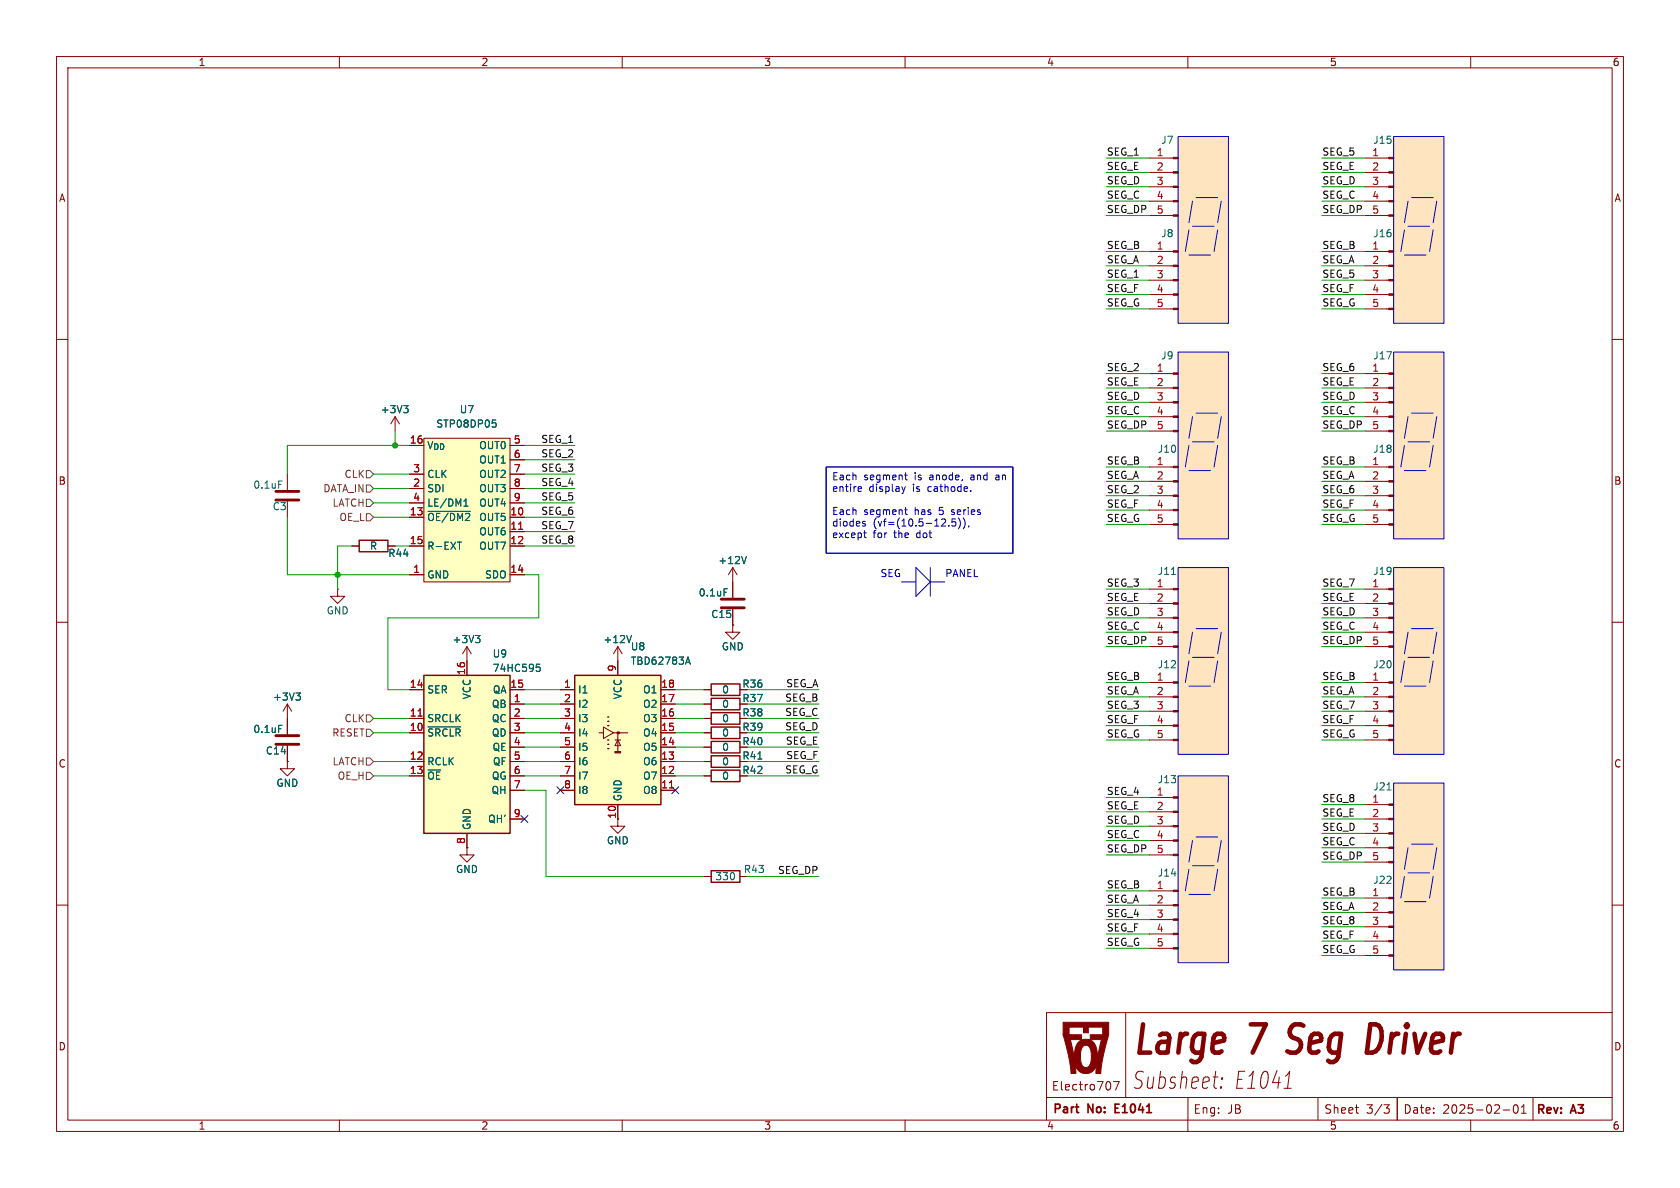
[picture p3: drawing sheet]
<svg xmlns="http://www.w3.org/2000/svg" width="297mm" height="210mm" viewBox="0 0 297 210" stroke-linecap="round" stroke-linejoin="round" font-family="sans-serif">
<g fill="none" stroke="#840000" stroke-width=".18">
<path d="M10 10h277v190h-277zM12 12h273v186h-273zM60 10v2M110 10v2M160 10v2M210 10v2M260 10v2M10 60h2M285 60h2M10 110h2M285 110h2M10 160h2"/>
<path d="M199 179v15M285 160h2M285 179h-100v19M60 198v2M110 198v2M160 198v2M185 194h100M196.9 191.2h1l-.7 1.5M210 198v2M210 194v4M215.9 192.1l.1 .1-.2 .2M215.9 192.1l-.2 .1 .1 .2"/>
<path d="M215.9 192.1l-.1 .3M233 194v4M239.6 195.8h.6M240 196.8h.2M244.7 195.3h.9l-.5 .6 .4 .1 .1 .5-.3 .3h-.4M247 194v4M260 198v2M265.7 196.2h1.2M267.7 195.4l.2-.1a.81 .81 0 0 1 .6 .6 .81 .81 0 0 1-.3 .8l-.2 .1a.81 .81 0 0 1-.3-1.4zM269 196.8h.8M269 195.7l.4-.4v1.5M271 194v4"/>
</g>
<path d="M242.3 181.1h.9M243.2 185.8l-.6 .3h-1" fill="none" stroke="#840000" stroke-width=".8"/>
<path d="M187.9 180.7h8.1v2.3l-1.1 4.2-.3 2.6h-.9l.1-1.6a1.9 1.9 0 0 1-1.8 1.6 1.9 1.9 0 0 1-1.9-1.6l.1 1.6h-.9l-.1-1.7h.9h-.9l-1.3-5.2h3.3v.9h-2l.7 3.4v-.4h1.1l.1 .8a.9 .9 0 0 0 .3 .9 .9 .9 0 0 0 1 .1l.3-.5h1.2h-1.2a3.8 3.8 0 0 0-.3-3.2 .89 .89 0 0 0-.9 .1 .89 .89 0 0 0-.4 .8l-.1 1h-1.1a3.3 3.3 0 0 1 1.2-2.9 1.98 1.98 0 0 1 2.8 1.9l.1 1.4 .7-3.4h-2v-.9h2.2v-1.3h-2.5v1h-.9v-1h-2.5v1.3h-1.1z" fill="#840000" stroke="#840000" stroke-width=".18"/>
<path d="M197.1 195.9h.5M197.9 195.2h-.8v1.5h.8" fill="none" stroke="#840000" stroke-width=".3"/>
<g fill="#ffe5bf">
<path d="M246.4 24.1h8.9v33.1h-8.9z"/>
<path d="M208.3 62.2h8.9v33.1h-8.9z"/>
<path d="M246.4 62.2h8.9v33.1h-8.9z"/>
<path d="M246.4 100.3h8.9v33.1h-8.9z"/>
<path d="M208.3 24.1h8.9v33.1h-8.9z"/>
<path d="M208.3 100.3h8.9v33.1h-8.9z"/>
<path d="M246.4 138.4h8.9v33.1h-8.9z"/>
<path d="M208.3 137.2h8.9v33h-8.9z"/>
</g>
<g fill="none" stroke="#840000" stroke-width=".18">
<path d="M203.2 27.9h4.2M203.2 30.5h4.2M203.2 33h4.2M203.2 35.6h4.2M203.2 38.1h4.2M50.8 83.8v2.8M50.8 88.6v2.8M59.7 104.1v1.3h1.3l-1.3 1.3-1.3-1.3h1.3M59.7 104.1h.1M82.5 114.3l-.7 1.3M82.5 114.3l.8 1.3M82.5 114.3v2.5"/>
<path d="M50.8 124.5l-.8 1.2M50.8 124.5l.8 1.2M50.8 124.5v2.5M124.5 132.1h1.2M124.5 134.6h1.2M203.2 120.7h4.2M203.2 123.2h4.2M203.2 125.7h4.2M203.2 128.3h4.2M203.2 130.8h4.2M241.3 120.7h4.2M241.3 123.2h4.2"/>
<path d="M241.3 125.7h4.2M241.3 128.3h4.2M241.3 130.8h4.2"/>
</g>
<path d="M49.3 85h.6M84.1 112.3h.7l-.4 .5M84.6 112.8l.2 .3v.3l-.2 .2M52.3 122.5h.8l-.4 .5M52.9 123l.2 .2v.3l-.2 .3M134 134.2h.7" fill="none" stroke="#006464" stroke-width=".18"/>
<g fill="#840000" stroke="#840000" stroke-width=".18">
<path d="M207.4 120.5h.9v.3h-.9z"/>
<path d="M207.4 123.1h.9v.2h-.9z"/>
<path d="M207.4 125.6h.9v.3h-.9z"/>
<path d="M207.4 128.1h.9v.3h-.9z"/>
<path d="M207.4 130.7h.9v.2h-.9z"/>
<path d="M207.4 27.8h.9v.3h-.9z"/>
<path d="M207.4 30.4h.9v.2h-.9z"/>
<path d="M207.4 32.9h.9v.2h-.9z"/>
<path d="M207.4 35.4h.9v.3h-.9z"/>
<path d="M207.4 38h.9v.2h-.9z"/>
<path d="M245.5 120.5h.9v.3h-.9z"/>
<path d="M245.5 123.1h.9v.2h-.9z"/>
<path d="M245.5 125.6h.9v.3h-.9z"/>
<path d="M245.5 128.1h.9v.3h-.9z"/>
<path d="M245.5 130.7h.9v.2h-.9z"/>
</g>
<path d="M125.7 131.1h5.1v2h-5.1zM125.7 133.6h5.1v2h-5.1z" fill="none" stroke="#840000" stroke-width=".25"/>
<path d="M48.8 88.4h4M48.8 86.9h4" fill="none" stroke="#840000" stroke-width=".51"/>
<path d="M74.9 119.4h15.3v27.9h-15.3z" fill="#ffffc2"/>
<path d="M63.5 95.5h5.1v2h-5.1zM74.9 119.4h15.3v27.9h-15.3zM125.7 136.1h5.1v2.1h-5.1zM125.7 128.5h5.1v2.1h-5.1zM125.7 120.9h5.1v2h-5.1zM125.7 126h5.1v2h-5.1zM125.7 123.4h5.1v2.1h-5.1zM125.7 153.9h5.1v2.1h-5.1z" fill="none" stroke="#840000" stroke-width=".25"/>
<g fill="none" stroke="#840000" stroke-width=".18">
<path d="M203.2 44.5h4.2M203.2 47h4.2M203.2 49.5h4.2M203.2 52.1h4.2M203.2 54.6h4.2M203.2 66h4.2M203.2 68.6h4.2M203.2 71.1h4.2M203.2 73.7h4.2M203.2 76.2h4.2M241.3 66h4.2M241.3 68.6h4.2"/>
<path d="M241.3 71.1h4.2M241.3 73.7h4.2M241.3 76.2h4.2M62.2 96.5h1.3M68.6 96.5h1.2M241.3 82.6h4.2M241.3 85.1h4.2M241.3 87.6h4.2M241.3 90.2h4.2M241.3 92.7h4.2M82.5 116.8v2.6M109.2 114.3l-.7 1.3"/>
<path d="M109.2 114.3l.8 1.3M109.2 114.3v2.5M129.5 100.3v5.4M129.5 107.7v2.8M129.5 100.3l-.7 1.3M129.5 100.3l.8 1.3M241.3 104.1h4.2M241.3 106.7h4.2M241.3 109.2h4.2M241.3 111.8h4.2M241.3 114.3h4.2M50.8 134.6v1.3h1.3l-1.3 1.3-1.3-1.3h1.3"/>
<path d="M50.8 134.6h.1M50.8 127v2.8M50.8 131.8v2.8M72.4 121.9h2.5M72.4 127h2.5M72.4 129.5h2.5M72.4 134.6h2.5M72.4 137.2h2.5M90.2 121.9h2.5M90.2 127h2.5M90.2 129.5h2.5M90.2 134.6h2.5"/>
<path d="M90.2 137.2h2.5M90.2 124.5h2.5M90.2 132.1h2.5M90.2 139.7h2.5M124.5 121.9h1.2M124.5 127h1.2M124.5 129.5h1.2M124.5 137.2h1.2M124.5 124.5h1.2M82.5 149.9v1.2h1.3l-1.3 1.3-1.2-1.3h1.2M82.5 149.9h.1M82.5 147.3v2.6"/>
<path d="M90.2 144.8h2.5M109.2 144.8v1.3h1.3l-1.3 1.2-1.3-1.2h1.3M124.5 154.9h1.2M130.8 154.9h1.3"/>
</g>
<path d="M73.9 126.6h.7" fill="none" stroke="#a90000" stroke-width=".18"/>
<path d="M132 98.4l-.5 1.2M94.8 117.4h.7M95 117.9h.3l.2 .2-.1 .5-.4 .1M111.6 112.3l-.4 1.3M128 104.1h.6M49.3 128.2h.6M75.7 128.5h5.8" fill="none" stroke="#006464" stroke-width=".18"/>
<path d="M127.5 107.4h4.1M127.5 105.9h4.1M48.8 131.6h4M48.8 130h4" fill="none" stroke="#840000" stroke-width=".51"/>
<g fill="#840000" stroke="#840000" stroke-width=".18">
<path d="M245.5 65.9h.9v.3h-.9z"/>
<path d="M245.5 68.5h.9v.2h-.9z"/>
<path d="M245.5 71h.9v.2h-.9z"/>
<path d="M245.5 73.5h.9v.3h-.9z"/>
<path d="M245.5 76.1h.9v.2h-.9z"/>
<path d="M245.5 82.4h.9v.3h-.9z"/>
<path d="M245.5 85h.9v.2h-.9z"/>
<path d="M245.5 87.5h.9v.3h-.9z"/>
<path d="M245.5 90h.9v.3h-.9z"/>
<path d="M245.5 92.6h.9v.2h-.9z"/>
<path d="M207.4 65.9h.9v.3h-.9z"/>
<path d="M207.4 68.5h.9v.2h-.9z"/>
<path d="M207.4 71h.9v.2h-.9z"/>
<path d="M207.4 73.5h.9v.3h-.9z"/>
<path d="M207.4 76.1h.9v.2h-.9z"/>
<path d="M207.4 44.3h.9v.3h-.9z"/>
<path d="M207.4 46.9h.9v.2h-.9z"/>
<path d="M207.4 49.4h.9v.3h-.9z"/>
<path d="M207.4 51.9h.9v.3h-.9z"/>
<path d="M207.4 54.5h.9v.2h-.9z"/>
<path d="M245.5 104h.9v.3h-.9z"/>
<path d="M245.5 106.6h.9v.2h-.9z"/>
<path d="M245.5 109.1h.9v.2h-.9z"/>
<path d="M245.5 111.6h.9v.3h-.9z"/>
<path d="M245.5 114.2h.9v.2h-.9z"/>
</g>
<path d="M101.6 119.4h15.2v22.8h-15.2z" fill="#ffffc2"/>
<path d="M101.6 119.4h15.2v22.8h-15.2zM107.4 126.7h.1M107.4 127.5h.1M107.4 128.3h.1M107.4 130.8h.1M107.4 131.6h.1M107.4 132.3h.1" fill="none" stroke="#840000" stroke-width=".25"/>
<path d="M105.9 129.5h.8v-1l1.8 1-1.8 1.1v-1.1M108.5 129.5h2.5M108.7 130.8h1" fill="none" stroke="#840000" stroke-width=".18"/>
<path d="M108.7 132.8h1v.3h-1z" fill="#840000" stroke="#840000" stroke-width=".18"/>
<circle cx="109.2" cy="129.5" r=".25" fill="#840000"/>
<g fill="none" stroke="#840000" stroke-width=".18">
<path d="M241.3 27.9h4.2M241.3 30.5h4.2M241.3 33h4.2M241.3 35.6h4.2M241.3 38.1h4.2M241.3 44.5h4.2M241.3 47h4.2M241.3 49.5h4.2M241.3 52.1h4.2M241.3 54.6h4.2M203.2 82.6h4.2M203.2 85.1h4.2"/>
<path d="M203.2 87.6h4.2M203.2 90.2h4.2M203.2 92.7h4.2M109.2 116.8v2.6M129.5 110.5v1.3h1.3l-1.3 1.2-1.2-1.2h1.2M129.5 110.5h.1M203.2 104.1h4.2M203.2 106.7h4.2M203.2 109.2h4.2M203.2 111.8h4.2M203.2 114.3h4.2M99.1 121.9h2.5"/>
<path d="M99.1 124.5h2.5M99.1 127h2.5M99.1 129.5h2.5M99.1 132.1h2.5M99.1 134.6h2.5M99.1 137.2h2.5M99.1 139.7h2.5M109.2 130.8l.5 1h-1zM109.2 129.5v3.3M116.8 121.9h2.6M116.8 124.5h2.6M116.8 127h2.6"/>
<path d="M116.8 129.5h2.6M116.8 132.1h2.6M116.8 134.6h2.6M116.8 137.2h2.6M116.8 139.7h2.6M109.2 142.2v2.6M203.2 157.5h4.2M241.3 142.2h4.2M241.3 144.8h4.2M241.3 147.3h4.2M241.3 149.9h4.2M241.3 152.4h4.2"/>
<path d="M241.3 158.8h4.2M203.2 160h4.2M203.2 162.6h4.2M203.2 165.1h4.2M203.2 167.6h4.2M241.3 161.3h4.2M241.3 163.8h4.2M241.3 166.4h4.2M241.3 168.9h4.2"/>
</g>
<path d="M118.4 139.3h.7" fill="none" stroke="#a90000" stroke-width=".18"/>
<path d="M121.3 117.1h.6M121.6 116.1l.4 1.3M207.1 101.5h.7M245.2 139.6h.7" fill="none" stroke="#006464" stroke-width=".18"/>
<g fill="#840000" stroke="#840000" stroke-width=".18">
<path d="M207.4 104h.9v.3h-.9z"/>
<path d="M207.4 106.6h.9v.2h-.9z"/>
<path d="M207.4 109.1h.9v.2h-.9z"/>
<path d="M207.4 111.6h.9v.3h-.9z"/>
<path d="M207.4 114.2h.9v.2h-.9z"/>
<path d="M207.4 82.4h.9v.3h-.9z"/>
<path d="M207.4 85h.9v.2h-.9z"/>
<path d="M207.4 87.5h.9v.3h-.9z"/>
<path d="M207.4 90h.9v.3h-.9z"/>
<path d="M207.4 92.6h.9v.2h-.9z"/>
<path d="M207.4 157.4h.9v.2h-.9z"/>
<path d="M207.4 159.9h.9v.2h-.9z"/>
<path d="M207.4 162.4h.9v.3h-.9z"/>
<path d="M207.4 165h.9v.2h-.9z"/>
<path d="M207.4 167.5h.9v.3h-.9z"/>
<path d="M245.5 44.3h.9v.3h-.9z"/>
<path d="M245.5 46.9h.9v.2h-.9z"/>
<path d="M245.5 49.4h.9v.3h-.9z"/>
<path d="M245.5 51.9h.9v.3h-.9z"/>
<path d="M245.5 54.5h.9v.2h-.9z"/>
<path d="M245.5 142.1h.9v.3h-.9z"/>
<path d="M245.5 144.7h.9v.2h-.9z"/>
<path d="M245.5 147.2h.9v.2h-.9z"/>
<path d="M245.5 149.7h.9v.3h-.9z"/>
<path d="M245.5 152.3h.9v.2h-.9z"/>
<path d="M245.5 158.6h.9v.3h-.9z"/>
<path d="M245.5 161.2h.9v.2h-.9z"/>
<path d="M245.5 163.7h.9v.3h-.9z"/>
<path d="M245.5 166.2h.9v.3h-.9z"/>
<path d="M245.5 168.8h.9v.2h-.9z"/>
<path d="M245.5 27.8h.9v.3h-.9z"/>
<path d="M245.5 30.4h.9v.2h-.9z"/>
<path d="M245.5 32.9h.9v.2h-.9z"/>
<path d="M245.5 35.4h.9v.3h-.9z"/>
<path d="M245.5 38h.9v.2h-.9z"/>
</g>
<path d="M74.9 77.5h15.3v25.4h-15.3z" fill="#ffffc2"/>
<g fill="none" stroke="#840000" stroke-width=".18">
<path d="M69.8 73.7l-.7 1.2M69.8 73.7l.8 1.2M69.8 73.7v2.5M72.4 78.7h2.5M74.9 77.5h15.3v25.4h-15.3zM90.2 78.7h2.5M62.2 96.5h1.3M68.6 96.5h1.2M72.4 83.8h2.5M72.4 86.4h2.5M72.4 88.9h2.5M72.4 91.4h2.5"/>
<path d="M72.4 96.5h2.5M90.2 83.8h2.5M90.2 86.4h2.5M90.2 88.9h2.5M90.2 91.4h2.5M90.2 96.5h2.5M90.2 81.3h2.5M90.2 94h2.5M72.4 101.6h2.5M82.5 116.8v2.6M90.2 101.6h2.5M109.2 116.8v2.6"/>
<path d="M129.5 110.5h.1M129.5 102.9v2.8M129.5 107.7v2.8M50.8 134.6h.1M50.8 127v2.8M50.8 131.8v2.8M72.4 137.2h2.5M72.4 134.6h2.5M72.4 129.5h2.5M72.4 127h2.5M72.4 121.9h2.5M90.2 137.2h2.5"/>
<path d="M90.2 134.6h2.5M90.2 132.1h2.5M90.2 129.5h2.5M90.2 127h2.5M90.2 124.5h2.5M90.2 121.9h2.5M90.2 139.7h2.5M99.1 137.2h2.5M99.1 134.6h2.5M99.1 132.1h2.5M99.1 129.5h2.5M99.1 127h2.5"/>
<path d="M99.1 124.5h2.5M99.1 121.9h2.5M99.1 139.7h2.5M116.8 137.2h2.6M116.8 134.6h2.6M116.8 132.1h2.6M116.8 129.5h2.6M116.8 127h2.6M116.8 124.5h2.6M116.8 121.9h2.6M116.8 139.7h2.6M124.5 137.2h1.2"/>
<path d="M124.5 134.6h1.2M124.5 132.1h1.2M124.5 129.5h1.2M124.5 127h1.2M124.5 124.5h1.2M124.5 121.9h1.2M82.5 149.9h.1M82.5 147.3v2.6M90.2 144.8h2.5M109.2 142.2v2.6M203.2 141h4.2M203.2 143.5h4.2"/>
<path d="M203.2 146.1h4.2M203.2 148.6h4.2M203.2 151.1h4.2"/>
</g>
<g fill="none" stroke="#006464" stroke-width=".18">
<path d="M71.4 71.7h.7l-.4 .5M71.9 72.2l.2 .2v.3l-.2 .3M87.1 74.2h.6M87.2 74.7h.3l.2 .3-.1 .4-.4 .1M75.7 90.4h7.5M80.9 95.8h.7M82 89.5h.7M82 88.6l.4-.4v1.3M132 98.4l-.5 1.2M84.1 112.3h.7l-.4 .5M84.6 112.8l.2 .3v.3l-.2 .2M94.8 117.4h.7"/>
<path d="M95 117.9h.3l.2 .2-.1 .5-.4 .1M111.6 112.3l-.4 1.3M121.3 117.1h.6M121.6 116.1l.4 1.3M128 104.1h.6M49.3 128.2h.6M52.3 122.5h.8l-.4 .5M52.9 123l.2 .2v.3l-.2 .3M75.7 128.5h5.8M134 134.2h.7"/>
</g>
<path d="M91.7 93.6h.7M73.9 126.6h.7M118.4 139.3h.7" fill="none" stroke="#a90000" stroke-width=".18"/>
<g fill="#840000" stroke="#840000" stroke-width=".18">
<path d="M207.4 140.8h.9v.3h-.9z"/>
<path d="M207.4 143.4h.9v.2h-.9z"/>
<path d="M207.4 145.9h.9v.3h-.9z"/>
<path d="M207.4 148.5h.9v.2h-.9z"/>
<path d="M207.4 151h.9v.3h-.9z"/>
</g>
<path d="M64.8 88.3h.6l.6 .6-.6 .6h-.6zM64.8 83.2h.6l.6 .6-.6 .7h-.6zM64.8 85.7h.6l.6 .7-.6 .6h-.6zM64.8 90.8h.6l.6 .6-.6 .7h-.6zM64.8 136.5h.6l.6 .7-.6 .6h-.6zM64.8 126.4h.6l.6 .6-.6 .6h-.6zM64.8 134h.6l.6 .6-.6 .7h-.6zM64.8 128.9h.6l.6 .6-.6 .7h-.6z" fill="none" stroke="#725600" stroke-width=".18"/>
<g fill="none" stroke="#0000c2" stroke-width=".18">
<path d="M208.3 24.1h8.9v33.1h-8.9zM210.8 35.6l-.6 3.8M211.5 34.9h3.8M215.9 35.6l-.6 3.8M246.4 24.1h8.9v33.1h-8.9zM248.9 35.6l-.6 3.8M249.6 34.9h3.8M254 35.6l-.6 3.8M210.2 40.6l-.7 3.9M210.2 45.1h3.8M210.8 40h3.8M215.3 40.6l-.7 3.9"/>
<path d="M248.3 45.1h3.8M248.3 40.6l-.7 3.9M248.9 40h3.8M253.4 40.6l-.7 3.9M208.3 62.2h8.9v33.1h-8.9zM210.2 78.7l-.7 3.9M210.8 73.7l-.6 3.8M210.8 78.1h3.8M211.5 73h3.8M215.3 78.7l-.7 3.9M215.9 73.7l-.6 3.8M246.4 62.2h8.9v33.1h-8.9z"/>
<path d="M248.3 78.7l-.7 3.9M248.9 78.1h3.8M248.9 73.7l-.6 3.8M249.6 73h3.8M253.4 78.7l-.7 3.9M254 73.7l-.6 3.8M146 82.6h33.1v15.2h-33.1zM151.9 86l.3 .1M152.2 86.8l-.3 .1M152.3 86.2v.1l-.6 .1M152.7 92.6h.3v.2l-.2 .2h-.2M152.7 94.2h.5"/>
<path d="M152.8 93.8v1.1l.4 .1M159.4 86l.3 .9M159.7 86.9l-.1 .3M159.9 84h.5M159.9 90.1h.5M160 86l-.3 .9M160.1 83.6v1l.3 .2M160.1 89.7v1.1l.3 .2M167.7 92.9v.1M168.3 91.7v.6l.2-.1 .4 .1 .1 .5-.2 .2-.5-.1M169.7 91.9a1.48 1.48 0 0 1-.3 1.6M170.5 91.9a1.48 1.48 0 0 1-.2 1.6"/>
<path d="M171.3 92.9l-.1 .3M171.6 86.7v.2M176.2 84h-.1M176.2 84.3l-.2 .2 .2 .3M210.2 83.2h3.8M248.3 83.2h3.8M159.4 102.9h2.5M161.9 100.3l2.6 2.6-2.6 2.5zM164.5 100.3v5.1M164.5 102.9h2.5M208.3 100.3h8.9v33.1h-8.9zM210.2 116.8l-.7 3.9"/>
<path d="M210.8 116.2h3.8M210.8 111.8l-.6 3.8M211.5 111.1h3.8M215.3 116.8l-.7 3.9M215.9 111.8l-.6 3.8M246.4 100.3h8.9v33.1h-8.9zM248.3 116.8l-.7 3.9M248.9 116.2h3.8M248.9 111.8l-.6 3.8M249.6 111.1h3.8M253.4 116.8l-.7 3.9M254 111.8l-.6 3.8"/>
<path d="M208.3 137.2h8.9v33h-8.9zM210.2 121.3h3.8M246.4 138.4h8.9v33.1h-8.9zM248.3 121.3h3.8M210.2 153.7l-.7 3.8M210.2 158.1h3.8M210.8 148.6l-.6 3.8M210.8 153h3.8M211.5 148h3.8M215.3 153.7l-.7 3.8M215.9 148.6l-.6 3.8M248.3 154.9l-.7 3.9"/>
<path d="M248.3 159.4h3.8M248.9 154.3h3.8M248.9 149.9l-.6 3.8M249.6 149.2h3.8M253.4 154.9l-.7 3.9M254 149.9l-.6 3.8"/>
</g>
<g fill="none" stroke="#009600" stroke-width=".18">
<path d="M195.6 33h7.6M195.6 35.6h7.6M195.6 38.1h7.6M195.6 27.9h7.6M195.6 30.5h7.6M233.7 33h7.6M233.7 35.6h7.6M233.7 38.1h7.6M233.7 27.9h7.6M233.7 30.5h7.6M195.6 54.6h7.6M195.6 49.5h7.6"/>
<path d="M195.6 47h7.6M195.6 52.1h7.6M195.6 44.5h7.6M233.7 54.6h7.6M233.7 49.5h7.6M233.7 47h7.6M233.7 52.1h7.6M233.7 44.5h7.6M69.8 76.2v2.5M72.4 78.7h-21.6v5.1M92.7 78.7h8.9M195.6 68.6h7.6"/>
<path d="M195.6 73.7h7.6M195.6 71.1h7.6M195.6 66h7.6M195.6 76.2h7.6M233.7 68.6h7.6M233.7 73.7h7.6M233.7 71.1h7.6M233.7 66h7.6M233.7 76.2h7.6M50.8 91.4v10.2h21.6M62.2 96.5h-2.5v7.6M66 86.4h6.4"/>
<path d="M66 88.9h6.4M66 91.4h6.4M66 83.8h6.4M69.8 96.5h2.6M92.7 86.4h8.9M92.7 88.9h8.9M92.7 94h8.9M92.7 91.4h8.9M92.7 96.5h8.9M92.7 83.8h8.9M92.7 81.3h8.9M195.6 92.7h7.6"/>
<path d="M195.6 87.6h7.6M195.6 90.2h7.6M195.6 85.1h7.6M195.6 82.6h7.6M233.7 92.7h7.6M233.7 87.6h7.6M233.7 90.2h7.6M233.7 85.1h7.6M233.7 82.6h7.6M92.7 101.6h2.5v7.6h-26.6v12.7h3.8M195.6 114.3h7.6M195.6 109.2h7.6"/>
<path d="M195.6 111.8h7.6M195.6 106.7h7.6M195.6 104.1h7.6M233.7 114.3h7.6M233.7 109.2h7.6M233.7 111.8h7.6M233.7 106.7h7.6M233.7 104.1h7.6M66 127h6.4M66 137.2h6.4M66 134.6h6.4M66 129.5h6.4"/>
<path d="M92.7 132.1h6.4M92.7 127h6.4M92.7 137.2h6.4M92.7 139.7h3.8v15.2h28M92.7 134.6h6.4M92.7 129.5h6.4M92.7 124.5h6.4M92.7 121.9h6.4M119.4 132.1h5.1M119.4 127h5.1M119.4 137.2h5.1M119.4 134.6h5.1"/>
<path d="M119.4 129.5h5.1M119.4 124.5h5.1M119.4 121.9h5.1M132.1 132.1h12.7M132.1 127h12.7M132.1 137.2h12.7M132.1 134.6h12.7M132.1 129.5h12.7M132.1 124.5h12.7M132.1 121.9h12.7M195.6 130.8h7.6M195.6 125.7h7.6"/>
<path d="M195.6 128.3h7.6M195.6 120.7h7.6M195.6 123.2h7.6M233.7 130.8h7.6M233.7 125.7h7.6M233.7 128.3h7.6M233.7 120.7h7.6M233.7 123.2h7.6M132.1 154.9h12.7M195.6 151.1h7.6M195.6 148.6h7.6M195.6 157.5h7.6"/>
<path d="M195.6 146.1h7.6M195.6 143.5h7.6M195.6 141h7.6M233.7 147.3h7.6M233.7 142.2h7.6M233.7 144.8h7.6M233.7 152.4h7.6M233.7 149.9h7.6M233.7 158.8h7.6M195.6 162.6h7.6M195.6 167.6h7.6M195.6 165.1h7.6"/>
<path d="M195.6 160h7.6M233.7 166.4h7.6M233.7 168.9h7.6M233.7 163.8h7.6M233.7 161.3h7.6"/>
</g>
<path d="M98.5 139.1l1.2 1.2M99.7 139.1l-1.2 1.2M118.8 139.1l1.2 1.2M120 139.1l-1.2 1.2M92.1 144.2l1.2 1.2M93.3 144.2l-1.2 1.2" fill="none" stroke="#000084" stroke-width=".18"/>
<g fill="#009600" stroke="#009600" stroke-width=".18">
<circle cx="59.7" cy="101.6" r=".46"/>
<circle cx="69.8" cy="78.7" r=".46"/>
</g>
<g font-size="7" fill="#840000">
<text x="200" y="187.5">Large</text>
<text x="221" y="187.5">7 Seg</text>
<text x="245" y="187.5">Driver</text>
</g>
<g font-size="4.2" fill="#840000">
<text x="200" y="192.7">Subsheet:</text>
<text x="218" y="192.7">E1041</text>
</g>
<g font-size="2.1" fill="#840000">
<text x="185.9" y="193">Electro707</text>
<text x="186" y="197.2">Part</text>
<text x="192.4" y="197.2">No:</text>
<text x="197.8" y="197.2">E1041</text>
<text x="210.9" y="197.1">Eng:</text>
<text x="217" y="197.1">JB</text>
<text x="234" y="197.1">Sheet</text>
<text x="241.5" y="197.1">3/3</text>
<text x="248" y="197.1">Date:</text>
<text x="255" y="197.1">2025-02-01</text>
<text x="271.5" y="197.3">Rev:</text>
<text x="277.9" y="197.3">A3</text>
</g>
<g font-size="1.8" fill="#840000">
<text x="35" y="11.9">1</text>
<text x="85" y="11.9">2</text>
<text x="135" y="11.9">3</text>
<text x="185" y="11.9">4</text>
<text x="235" y="11.9">5</text>
<text x="285" y="11.9">6</text>
<text x="10.3" y="35.9">A</text>
<text x="285.3" y="35.9">A</text>
<text x="10.3" y="85.9">B</text>
<text x="285.3" y="85.9">B</text>
<text x="131.1" y="121.8">R36</text>
<text x="131.1" y="124.3">R37</text>
<text x="131.1" y="131.9">R40</text>
<text x="131.1" y="129.4">R39</text>
<text x="131.1" y="126.8">R38</text>
<text x="10.3" y="135.9">C</text>
<text x="131.1" y="134.5">R41</text>
<text x="131.1" y="137">R42</text>
<text x="285.3" y="135.9">C</text>
<text x="10.3" y="185.9">D</text>
<text x="285.3" y="185.9">D</text>
<text x="35" y="199.9">1</text>
<text x="85" y="199.9">2</text>
<text x="135" y="199.9">3</text>
<text x="185" y="199.9">4</text>
<text x="235" y="199.9">5</text>
<text x="285" y="199.9">6</text>
</g>
<g font-size="1.8" fill="#0f0f0f">
<text x="195.6" y="27.6">SEG_1</text>
<text x="233.7" y="27.6">SEG_5</text>
<text x="195.6" y="32.7">SEG_D</text>
<text x="195.6" y="35.2">SEG_C</text>
<text x="195.6" y="30.1">SEG_E</text>
<text x="233.7" y="35.2">SEG_C</text>
<text x="233.7" y="30.1">SEG_E</text>
<text x="233.7" y="32.7">SEG_D</text>
<text x="195.6" y="37.8">SEG_DP</text>
<text x="233.7" y="37.8">SEG_DP</text>
<text x="195.6" y="44.1">SEG_B</text>
<text x="195.6" y="46.6">SEG_A</text>
<text x="233.7" y="46.6">SEG_A</text>
<text x="233.7" y="44.1">SEG_B</text>
<text x="195.6" y="51.7">SEG_F</text>
<text x="195.6" y="49.2">SEG_1</text>
<text x="233.7" y="49.2">SEG_5</text>
<text x="233.7" y="51.7">SEG_F</text>
<text x="195.6" y="54.3">SEG_G</text>
<text x="233.7" y="54.3">SEG_G</text>
<text x="195.6" y="65.7">SEG_2</text>
<text x="233.7" y="65.7">SEG_6</text>
<text x="195.6" y="70.8">SEG_D</text>
<text x="195.6" y="68.2">SEG_E</text>
<text x="233.7" y="68.2">SEG_E</text>
<text x="233.7" y="70.8">SEG_D</text>
<text x="195.6" y="73.3">SEG_C</text>
<text x="195.6" y="75.9">SEG_DP</text>
<text x="233.7" y="75.9">SEG_DP</text>
<text x="233.7" y="73.3">SEG_C</text>
<text x="95.6" y="78.4">SEG_1</text>
<text x="95.6" y="80.9">SEG_2</text>
<text x="95.6" y="83.5">SEG_3</text>
<text x="195.6" y="82.2">SEG_B</text>
<text x="233.7" y="82.2">SEG_B</text>
<text x="95.6" y="88.6">SEG_5</text>
<text x="95.6" y="86">SEG_4</text>
<text x="195.6" y="89.8">SEG_F</text>
<text x="195.6" y="84.7">SEG_A</text>
<text x="195.6" y="87.3">SEG_2</text>
<text x="233.7" y="84.7">SEG_A</text>
<text x="233.7" y="89.8">SEG_F</text>
<text x="233.7" y="87.3">SEG_6</text>
<text x="95.6" y="91.1">SEG_6</text>
<text x="95.6" y="93.6">SEG_7</text>
<text x="195.6" y="92.4">SEG_G</text>
<text x="233.7" y="92.4">SEG_G</text>
<text x="95.6" y="96.2">SEG_8</text>
<text x="195.6" y="103.8">SEG_3</text>
<text x="195.6" y="106.3">SEG_E</text>
<text x="233.7" y="106.3">SEG_E</text>
<text x="233.7" y="103.8">SEG_7</text>
<text x="195.6" y="108.9">SEG_D</text>
<text x="195.6" y="111.4">SEG_C</text>
<text x="195.6" y="114">SEG_DP</text>
<text x="233.7" y="111.4">SEG_C</text>
<text x="233.7" y="114">SEG_DP</text>
<text x="233.7" y="108.9">SEG_D</text>
<text x="138.7" y="124.1">SEG_B</text>
<text x="138.9" y="121.6">SEG_A</text>
<text x="195.6" y="125.4">SEG_3</text>
<text x="195.6" y="122.8">SEG_A</text>
<text x="195.6" y="120.3">SEG_B</text>
<text x="233.7" y="122.8">SEG_A</text>
<text x="233.7" y="125.4">SEG_7</text>
<text x="233.7" y="120.3">SEG_B</text>
<text x="138.7" y="126.7">SEG_C</text>
<text x="138.7" y="129.2">SEG_D</text>
<text x="138.8" y="131.7">SEG_E</text>
<text x="195.6" y="127.9">SEG_F</text>
<text x="195.6" y="130.5">SEG_G</text>
<text x="233.7" y="127.9">SEG_F</text>
<text x="233.7" y="130.5">SEG_G</text>
<text x="138.7" y="136.8">SEG_G</text>
<text x="138.9" y="134.3">SEG_F</text>
<text x="195.6" y="143.2">SEG_E</text>
<text x="195.6" y="140.6">SEG_4</text>
<text x="233.7" y="141.9">SEG_8</text>
<text x="195.6" y="145.7">SEG_D</text>
<text x="195.6" y="148.2">SEG_C</text>
<text x="233.7" y="149.5">SEG_C</text>
<text x="233.7" y="144.4">SEG_E</text>
<text x="233.7" y="147">SEG_D</text>
<text x="137.4" y="154.6">SEG_DP</text>
<text x="195.6" y="150.8">SEG_DP</text>
<text x="233.7" y="152.1">SEG_DP</text>
<text x="195.6" y="157.1">SEG_B</text>
<text x="195.6" y="159.7">SEG_A</text>
<text x="233.7" y="160.9">SEG_A</text>
<text x="233.7" y="158.4">SEG_B</text>
<text x="195.6" y="162.2">SEG_4</text>
<text x="195.6" y="164.8">SEG_F</text>
<text x="195.6" y="167.3">SEG_G</text>
<text x="233.7" y="166">SEG_F</text>
<text x="233.7" y="163.5">SEG_8</text>
<text x="233.7" y="168.6">SEG_G</text>
</g>
<g font-size="1.8" fill="#a90000">
<text x="204.4" y="27.7">1</text>
<text x="242.5" y="27.7">1</text>
<text x="204.4" y="30.2">2</text>
<text x="204.4" y="32.8">3</text>
<text x="204.4" y="35.3">4</text>
<text x="242.5" y="30.2">2</text>
<text x="242.5" y="32.8">3</text>
<text x="242.5" y="35.3">4</text>
<text x="204.4" y="37.8">5</text>
<text x="242.5" y="37.8">5</text>
<text x="204.4" y="44.2">1</text>
<text x="204.4" y="46.7">2</text>
<text x="242.5" y="44.2">1</text>
<text x="242.5" y="46.7">2</text>
<text x="204.4" y="49.3">3</text>
<text x="204.4" y="51.8">4</text>
<text x="242.5" y="49.3">3</text>
<text x="242.5" y="51.8">4</text>
<text x="204.4" y="54.4">5</text>
<text x="242.5" y="54.4">5</text>
<text x="204.4" y="65.8">1</text>
<text x="242.5" y="65.8">1</text>
<text x="204.4" y="68.3">2</text>
<text x="204.4" y="70.9">3</text>
<text x="242.5" y="68.3">2</text>
<text x="242.5" y="70.9">3</text>
<text x="204.4" y="73.4">4</text>
<text x="204.4" y="75.9">5</text>
<text x="242.5" y="73.4">4</text>
<text x="242.5" y="75.9">5</text>
<text x="72.3" y="78.5">16</text>
<text x="73" y="83.6">3</text>
<text x="90.7" y="78.5">5</text>
<text x="90.7" y="81">6</text>
<text x="90.7" y="83.6">7</text>
<text x="204.4" y="82.3">1</text>
<text x="242.5" y="82.3">1</text>
<text x="73" y="86.1">2</text>
<text x="73" y="88.6">4</text>
<text x="90.7" y="86.1">8</text>
<text x="90.7" y="88.6">9</text>
<text x="204.4" y="84.8">2</text>
<text x="204.4" y="87.4">3</text>
<text x="204.4" y="89.9">4</text>
<text x="242.5" y="84.8">2</text>
<text x="242.5" y="87.4">3</text>
<text x="242.5" y="89.9">4</text>
<text x="72.3" y="91.2">13</text>
<text x="90.1" y="91.2">10</text>
<text x="90.1" y="93.7">11</text>
<text x="204.4" y="92.5">5</text>
<text x="242.5" y="92.5">5</text>
<text x="72.3" y="96.3">15</text>
<text x="73" y="101.3">1</text>
<text x="90.1" y="96.3">12</text>
<text x="90.1" y="101.3">14</text>
<text x="204.4" y="103.9">1</text>
<text x="204.4" y="106.4">2</text>
<text x="242.5" y="103.9">1</text>
<text x="242.5" y="106.4">2</text>
<text x="204.4" y="109">3</text>
<text x="204.4" y="111.5">4</text>
<text x="242.5" y="109">3</text>
<text x="242.5" y="111.5">4</text>
<text x="82.3" y="119.4" transform="rotate(-90 82.3 119.4)">16</text>
<text x="109" y="118.8" transform="rotate(-90 109 118.8)">9</text>
<text x="204.4" y="114">5</text>
<text x="242.5" y="114">5</text>
<text x="72.3" y="121.7">14</text>
<text x="90.1" y="121.7">15</text>
<text x="90.7" y="124.2">1</text>
<text x="99.6" y="121.7">1</text>
<text x="99.6" y="124.2">2</text>
<text x="116.8" y="121.7">18</text>
<text x="116.8" y="124.2">17</text>
<text x="204.4" y="120.4">1</text>
<text x="204.4" y="122.9">2</text>
<text x="204.4" y="125.5">3</text>
<text x="242.5" y="120.4">1</text>
<text x="242.5" y="122.9">2</text>
<text x="242.5" y="125.5">3</text>
<text x="72.3" y="126.7">11</text>
<text x="72.3" y="129.3">10</text>
<text x="90.7" y="126.7">2</text>
<text x="90.7" y="129.3">3</text>
<text x="90.7" y="131.8">4</text>
<text x="99.6" y="126.7">3</text>
<text x="99.6" y="129.3">4</text>
<text x="99.6" y="131.8">5</text>
<text x="116.8" y="126.7">16</text>
<text x="116.8" y="129.3">15</text>
<text x="116.8" y="131.8">14</text>
<text x="204.4" y="128">4</text>
<text x="204.4" y="130.6">5</text>
<text x="242.5" y="128">4</text>
<text x="242.5" y="130.6">5</text>
<text x="72.3" y="134.4">12</text>
<text x="72.3" y="136.9">13</text>
<text x="90.7" y="134.4">5</text>
<text x="90.7" y="136.9">6</text>
<text x="99.6" y="134.4">6</text>
<text x="99.6" y="136.9">7</text>
<text x="116.8" y="134.4">13</text>
<text x="116.8" y="136.9">12</text>
<text x="90.7" y="139.4">7</text>
<text x="99.6" y="139.4">8</text>
<text x="116.8" y="139.4">11</text>
<text x="204.4" y="140.7">1</text>
<text x="204.4" y="143.3">2</text>
<text x="242.5" y="142">1</text>
<text x="82.3" y="149.3" transform="rotate(-90 82.3 149.3)">8</text>
<text x="90.7" y="144.5">9</text>
<text x="109" y="144.8" transform="rotate(-90 109 144.8)">10</text>
<text x="204.4" y="145.8">3</text>
<text x="204.4" y="148.3">4</text>
<text x="242.5" y="144.5">2</text>
<text x="242.5" y="147.1">3</text>
<text x="242.5" y="149.6">4</text>
<text x="204.4" y="150.9">5</text>
<text x="242.5" y="152.1">5</text>
<text x="204.4" y="157.2">1</text>
<text x="204.4" y="159.8">2</text>
<text x="242.5" y="158.5">1</text>
<text x="242.5" y="161">2</text>
<text x="204.4" y="162.3">3</text>
<text x="204.4" y="164.8">4</text>
<text x="204.4" y="167.4">5</text>
<text x="242.5" y="163.6">3</text>
<text x="242.5" y="166.1">4</text>
<text x="242.5" y="168.7">5</text>
</g>
<g font-size="1.8" fill="#006464">
<text x="205.2" y="25.6">J7</text>
<text x="242.7" y="25.6">J15</text>
<text x="205.2" y="42.1">J8</text>
<text x="242.7" y="42.1">J16</text>
<text x="205.2" y="63.7">J9</text>
<text x="242.7" y="63.7">J17</text>
<text x="67.2" y="73.3">+3V3</text>
<text x="77" y="75.8">STP08DP05</text>
<text x="81.2" y="73.3">U7</text>
<text x="75.4" y="79.6">V_{DD}</text>
<text x="84.6" y="79.6">OUT0</text>
<text x="84.6" y="82.1">OUT1</text>
<text x="204.6" y="80.2">J10</text>
<text x="242.7" y="80.2">J18</text>
<text x="44.7" y="86.6">0.1uF</text>
<text x="75.4" y="84.7">CLK</text>
<text x="75.4" y="87.2">SDI</text>
<text x="75.4" y="89.8">LE/DM1</text>
<text x="84.6" y="84.7">OUT2</text>
<text x="84.6" y="87.2">OUT3</text>
<text x="84.6" y="89.8">OUT4</text>
<text x="48.1" y="90.4">C3</text>
<text x="75.4" y="92.3">~{OE/DM2}OUT5</text>
<text x="84.6" y="94.8">OUT6</text>
<text x="65.3" y="97.4">R</text>
<text x="68.5" y="98.7">R44</text>
<text x="75.4" y="97.4">R-EXT</text>
<text x="84.6" y="97.4">OUT7</text>
<text x="126.9" y="99.9">+12V</text>
<text x="204.6" y="101.8">J11</text>
<text x="242.7" y="101.8">J19</text>
<text x="75.4" y="102.5">GND</text>
<text x="85.6" y="102.5">SDO</text>
<text x="123.4" y="105.6">0.1uF</text>
<text x="57.7" y="108.8">GND</text>
<text x="79.9" y="113.9">+3V3</text>
<text x="106.6" y="113.9">+12V</text>
<text x="125.6" y="109.4">C15</text>
<text x="87" y="116.4">U9</text>
<text x="87" y="119">74HC595</text>
<text x="111.4" y="117.7">TBD62783A</text>
<text x="111.4" y="115.2">U8</text>
<text x="127.5" y="115.2">GND</text>
<text x="204.6" y="118.3">J12</text>
<text x="242.7" y="118.3">J20</text>
<text x="48.2" y="124.1">+3V3</text>
<text x="75.4" y="122.8">SER</text>
<text x="83.4" y="123.7" transform="rotate(-90 83.4 123.7)">VCC</text>
<text x="86.9" y="125.3">QB</text>
<text x="87" y="122.8">QA</text>
<text x="102.1" y="122.8">I1</text>
<text x="102.1" y="125.3">I2</text>
<text x="110.1" y="123.7" transform="rotate(-90 110.1 123.7)">VCC</text>
<text x="113.6" y="122.8">O1</text>
<text x="113.6" y="125.3">O2</text>
<text x="127.6" y="122.8">0</text>
<text x="127.6" y="125.3">0</text>
<text x="44.7" y="129.8">0.1uF</text>
<text x="75.4" y="127.9">SRCLK</text>
<text x="75.4" y="130.4">~{SRCLR}</text>
<text x="86.9" y="127.9">QC</text>
<text x="86.9" y="130.4">QD</text>
<text x="102.1" y="127.9">I3</text>
<text x="102.1" y="130.4">I4</text>
<text x="113.6" y="127.9">O3</text>
<text x="113.6" y="130.4">O4</text>
<text x="127.6" y="130.4">0</text>
<text x="127.6" y="127.9">0</text>
<text x="46.9" y="133.6">C14</text>
<text x="75.4" y="135.5">RCLK</text>
<text x="87" y="132.9">QE</text>
<text x="87" y="135.5">QF</text>
<text x="102.1" y="132.9">I5</text>
<text x="102.1" y="135.5">I6</text>
<text x="113.6" y="132.9">O5</text>
<text x="113.6" y="135.5">O6</text>
<text x="127.6" y="132.9">0</text>
<text x="127.6" y="135.5">0</text>
<text x="48.8" y="139.3">GND</text>
<text x="75.4" y="138">~{OE}</text>
<text x="86.8" y="140.6">QH</text>
<text x="86.9" y="138">QG</text>
<text x="102.1" y="138">I7</text>
<text x="102.1" y="140.6">I8</text>
<text x="110.1" y="141.7" transform="rotate(-90 110.1 141.7)">GND</text>
<text x="113.6" y="138">O7</text>
<text x="113.6" y="140.6">O8</text>
<text x="127.6" y="138">0</text>
<text x="204.6" y="138.7">J13</text>
<text x="242.7" y="139.9">J21</text>
<text x="83.4" y="146.8" transform="rotate(-90 83.4 146.8)">GND</text>
<text x="86.2" y="145.6">QH'</text>
<text x="107.2" y="149.5">GND</text>
<text x="80.5" y="154.5">GND</text>
<text x="126.4" y="155.8">330</text>
<text x="131.4" y="154.5">R43</text>
<text x="204.6" y="155.2">J14</text>
<text x="242.7" y="156.4">J22</text>
</g>
<g font-size="1.8" fill="#725600">
<text x="57.1" y="87.2">DATA_IN</text>
<text x="58.7" y="89.8">LATCH</text>
<text x="60.8" y="84.7">CLK</text>
<text x="59.9" y="92.3">OE_L</text>
<text x="58.6" y="130.4">RESET</text>
<text x="60.8" y="127.9">CLK</text>
<text x="58.7" y="135.5">LATCH</text>
<text x="59.6" y="138">OE_H</text>
</g>
<g font-size="1.8" fill="#0000c2">
<text x="147" y="85.2">Each</text>
<text x="147" y="87.3">entire</text>
<text x="152.7" y="85.2">segment</text>
<text x="153.6" y="87.3">display</text>
<text x="161.5" y="87.3">is</text>
<text x="161.8" y="85.2">is</text>
<text x="164.3" y="87.3">cathode.</text>
<text x="164.6" y="85.2">anode,</text>
<text x="172.1" y="85.2">and</text>
<text x="176.7" y="85.2">an</text>
<text x="147" y="91.4">Each</text>
<text x="147" y="93.4">diodes</text>
<text x="147" y="95.5">except</text>
<text x="152.7" y="91.4">segment</text>
<text x="154.3" y="93.4">(vf=(10.5-12.5)),</text>
<text x="154.3" y="95.5">for</text>
<text x="158.2" y="95.5">the</text>
<text x="161.8" y="91.4">has</text>
<text x="162.3" y="95.5">dot</text>
<text x="166.3" y="91.4">5</text>
<text x="168.7" y="91.4">series</text>
<text x="155.6" y="102.2">SEG</text>
<text x="167" y="102.2">PANEL</text>
</g>
</svg>
